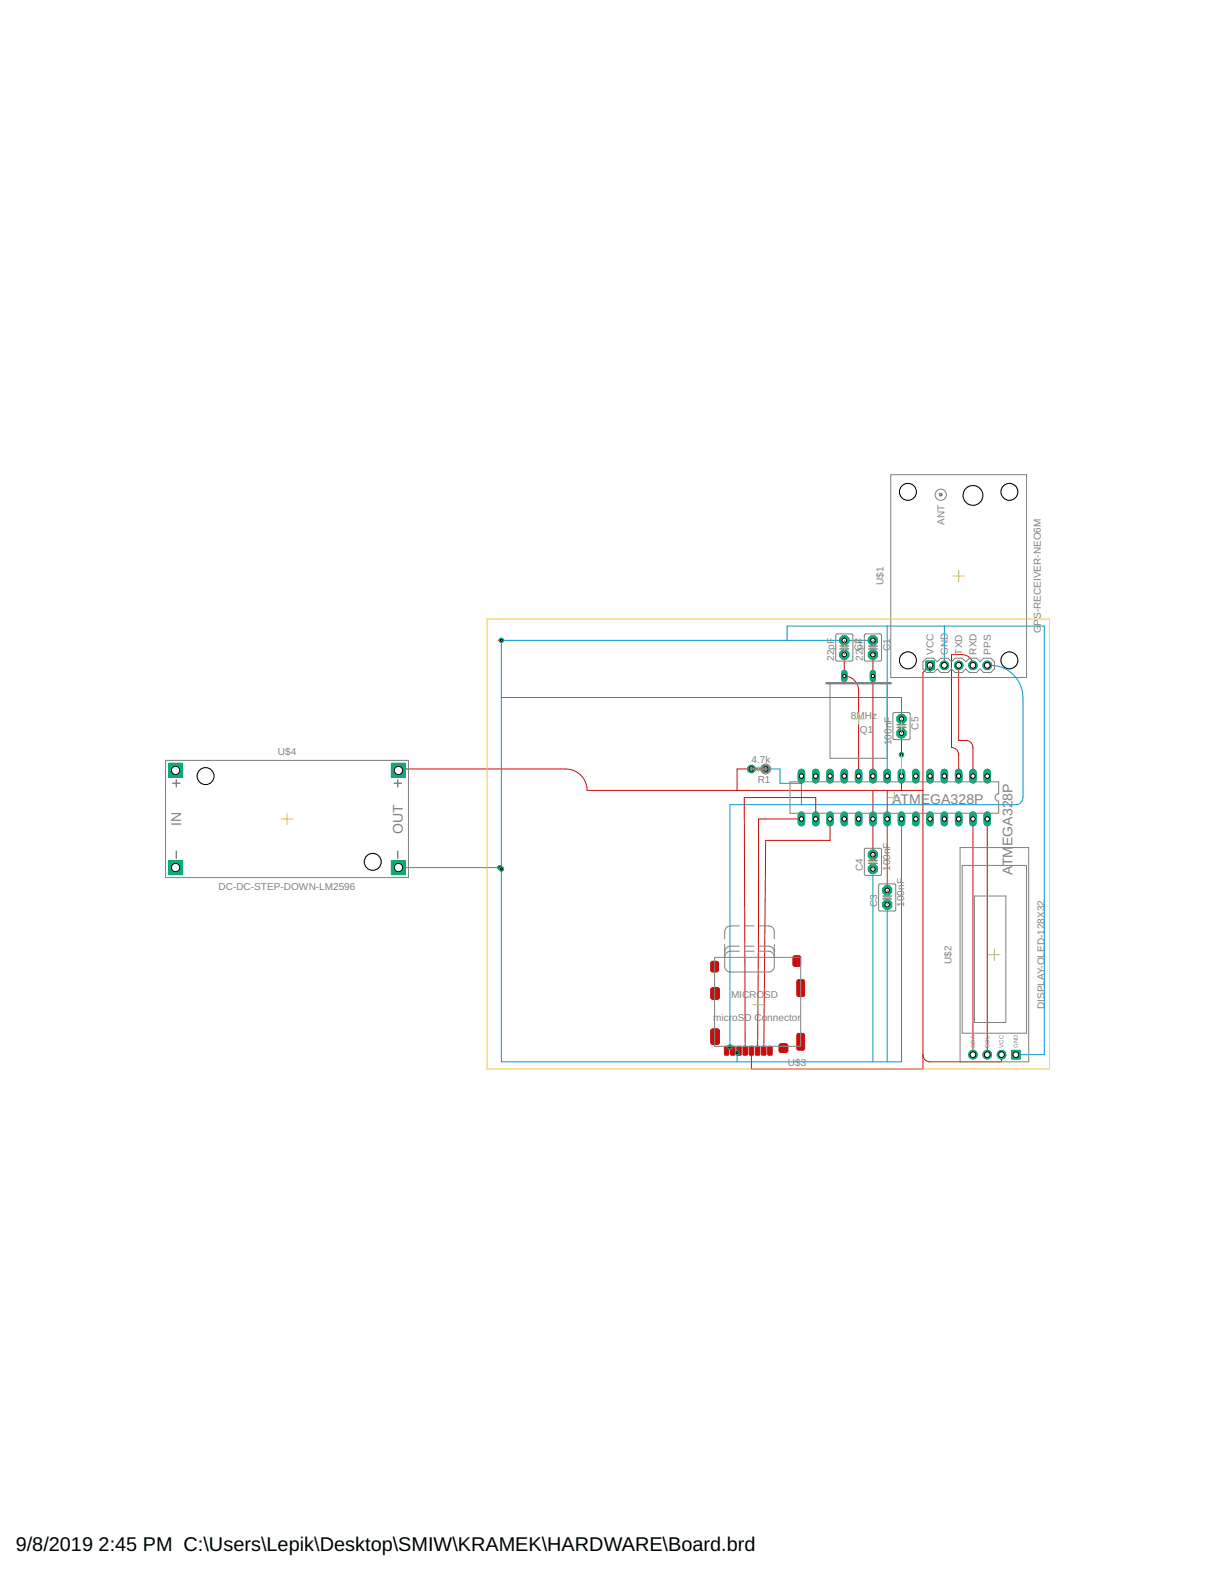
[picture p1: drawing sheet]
<svg xmlns="http://www.w3.org/2000/svg" width="216mm" height="279mm" viewBox="0 0 216 279" stroke-linecap="round" stroke-linejoin="round" font-family="sans-serif">
<path d="M139.9 113.8v-2.5h45.7v76.2h-5.1M155.1 113.8h-66v74.9h71.1v-43.1M157.6 111.3v26.6M167.8 111.3v7M175.4 118.3a5.8 5.8 0 0 1 6.4 5.7v17.8l-.1 .5-.6 .6-.6 .1h-50.8v43.1M89.1 124h71.1v3.8M136.1 136.7h2.5v2.5h3.8M142.4 137.9v5.1M70.8 154.2h18M155.1 154.5v34.2M157.6 160.8v27.9M131 187.1v1.6" fill="none" stroke="#0696d7" stroke-width=".18"/>
<path d="M175.4 137.3v1.3" fill="none" stroke="#0dab76" stroke-width="1.3"/>
<circle cx="175.4" cy="137.9" r=".4" fill="#fff" stroke="#000" stroke-width=".18"/>
<path d="M172.9 137.3v1.3" fill="none" stroke="#0dab76" stroke-width="1.3"/>
<circle cx="172.9" cy="137.9" r=".4" fill="#fff" stroke="#000" stroke-width=".18"/>
<path d="M170.3 137.3v1.3" fill="none" stroke="#0dab76" stroke-width="1.3"/>
<circle cx="170.3" cy="137.9" r=".4" fill="#fff" stroke="#000" stroke-width=".18"/>
<path d="M167.8 137.3v1.3" fill="none" stroke="#0dab76" stroke-width="1.3"/>
<circle cx="167.8" cy="137.9" r=".4" fill="#fff" stroke="#000" stroke-width=".18"/>
<path d="M165.3 137.3v1.3" fill="none" stroke="#0dab76" stroke-width="1.3"/>
<circle cx="165.3" cy="137.9" r=".4" fill="#fff" stroke="#000" stroke-width=".18"/>
<path d="M162.7 137.3v1.3" fill="none" stroke="#0dab76" stroke-width="1.3"/>
<circle cx="162.7" cy="137.9" r=".4" fill="#fff" stroke="#000" stroke-width=".18"/>
<path d="M160.2 137.3v1.3" fill="none" stroke="#0dab76" stroke-width="1.3"/>
<circle cx="160.2" cy="137.9" r=".4" fill="#fff" stroke="#000" stroke-width=".18"/>
<path d="M157.6 137.3v1.3" fill="none" stroke="#0dab76" stroke-width="1.3"/>
<circle cx="157.6" cy="137.9" r=".4" fill="#fff" stroke="#000" stroke-width=".18"/>
<path d="M155.1 137.3v1.3" fill="none" stroke="#0dab76" stroke-width="1.3"/>
<circle cx="155.1" cy="137.9" r=".4" fill="#fff" stroke="#000" stroke-width=".18"/>
<path d="M152.6 137.3v1.3" fill="none" stroke="#0dab76" stroke-width="1.3"/>
<circle cx="152.6" cy="137.9" r=".4" fill="#fff" stroke="#000" stroke-width=".18"/>
<path d="M150 137.3v1.3" fill="none" stroke="#0dab76" stroke-width="1.3"/>
<circle cx="150" cy="137.9" r=".4" fill="#fff" stroke="#000" stroke-width=".18"/>
<path d="M147.5 137.3v1.3" fill="none" stroke="#0dab76" stroke-width="1.3"/>
<circle cx="147.5" cy="137.9" r=".4" fill="#fff" stroke="#000" stroke-width=".18"/>
<path d="M144.9 137.3v1.3" fill="none" stroke="#0dab76" stroke-width="1.3"/>
<circle cx="144.9" cy="137.9" r=".4" fill="#fff" stroke="#000" stroke-width=".18"/>
<path d="M142.4 137.3v1.3" fill="none" stroke="#0dab76" stroke-width="1.3"/>
<circle cx="142.4" cy="137.9" r=".4" fill="#fff" stroke="#000" stroke-width=".18"/>
<path d="M142.4 144.9v1.3" fill="none" stroke="#0dab76" stroke-width="1.3"/>
<circle cx="142.4" cy="145.6" r=".4" fill="#fff" stroke="#000" stroke-width=".18"/>
<path d="M144.9 144.9v1.3" fill="none" stroke="#0dab76" stroke-width="1.3"/>
<circle cx="144.9" cy="145.6" r=".4" fill="#fff" stroke="#000" stroke-width=".18"/>
<path d="M147.5 144.9v1.3" fill="none" stroke="#0dab76" stroke-width="1.3"/>
<circle cx="147.5" cy="145.6" r=".4" fill="#fff" stroke="#000" stroke-width=".18"/>
<path d="M150 144.9v1.3" fill="none" stroke="#0dab76" stroke-width="1.3"/>
<circle cx="150" cy="145.6" r=".4" fill="#fff" stroke="#000" stroke-width=".18"/>
<path d="M152.6 144.9v1.3" fill="none" stroke="#0dab76" stroke-width="1.3"/>
<circle cx="152.6" cy="145.6" r=".4" fill="#fff" stroke="#000" stroke-width=".18"/>
<path d="M155.1 144.9v1.3" fill="none" stroke="#0dab76" stroke-width="1.3"/>
<circle cx="155.1" cy="145.6" r=".4" fill="#fff" stroke="#000" stroke-width=".18"/>
<path d="M157.6 144.9v1.3" fill="none" stroke="#0dab76" stroke-width="1.3"/>
<circle cx="157.6" cy="145.6" r=".4" fill="#fff" stroke="#000" stroke-width=".18"/>
<path d="M160.2 144.9v1.3" fill="none" stroke="#0dab76" stroke-width="1.3"/>
<circle cx="160.2" cy="145.6" r=".4" fill="#fff" stroke="#000" stroke-width=".18"/>
<path d="M162.7 144.9v1.3" fill="none" stroke="#0dab76" stroke-width="1.3"/>
<circle cx="162.7" cy="145.6" r=".4" fill="#fff" stroke="#000" stroke-width=".18"/>
<path d="M165.3 144.9v1.3" fill="none" stroke="#0dab76" stroke-width="1.3"/>
<circle cx="165.3" cy="145.6" r=".4" fill="#fff" stroke="#000" stroke-width=".18"/>
<path d="M167.8 144.9v1.3" fill="none" stroke="#0dab76" stroke-width="1.3"/>
<circle cx="167.8" cy="145.6" r=".4" fill="#fff" stroke="#000" stroke-width=".18"/>
<path d="M170.3 144.9v1.3" fill="none" stroke="#0dab76" stroke-width="1.3"/>
<circle cx="170.3" cy="145.6" r=".4" fill="#fff" stroke="#000" stroke-width=".18"/>
<path d="M172.9 144.9v1.3" fill="none" stroke="#0dab76" stroke-width="1.3"/>
<circle cx="172.9" cy="145.6" r=".4" fill="#fff" stroke="#000" stroke-width=".18"/>
<path d="M175.4 144.9v1.3" fill="none" stroke="#0dab76" stroke-width="1.3"/>
<circle cx="175.4" cy="145.6" r=".4" fill="#fff" stroke="#000" stroke-width=".18"/>
<circle cx="155.1" cy="113.8" r=".87" fill="#0dab76" stroke="#0dab76" stroke-width=".18"/>
<circle cx="155.1" cy="113.8" r=".4" fill="#fff" stroke="#000" stroke-width=".18"/>
<circle cx="155.1" cy="116.4" r=".87" fill="#0dab76" stroke="#0dab76" stroke-width=".18"/>
<circle cx="155.1" cy="116.4" r=".4" fill="#fff" stroke="#000" stroke-width=".18"/>
<circle cx="150" cy="113.8" r=".87" fill="#0dab76" stroke="#0dab76" stroke-width=".18"/>
<circle cx="150" cy="113.8" r=".4" fill="#fff" stroke="#000" stroke-width=".18"/>
<circle cx="150" cy="116.4" r=".87" fill="#0dab76" stroke="#0dab76" stroke-width=".18"/>
<circle cx="150" cy="116.4" r=".4" fill="#fff" stroke="#000" stroke-width=".18"/>
<circle cx="157.6" cy="160.8" r=".87" fill="#0dab76" stroke="#0dab76" stroke-width=".18"/>
<circle cx="157.6" cy="160.8" r=".4" fill="#fff" stroke="#000" stroke-width=".18"/>
<circle cx="157.6" cy="158.2" r=".87" fill="#0dab76" stroke="#0dab76" stroke-width=".18"/>
<circle cx="157.6" cy="158.2" r=".4" fill="#fff" stroke="#000" stroke-width=".18"/>
<circle cx="155.1" cy="154.5" r=".87" fill="#0dab76" stroke="#0dab76" stroke-width=".18"/>
<circle cx="155.1" cy="154.5" r=".4" fill="#fff" stroke="#000" stroke-width=".18"/>
<circle cx="155.1" cy="151.9" r=".87" fill="#0dab76" stroke="#0dab76" stroke-width=".18"/>
<circle cx="155.1" cy="151.9" r=".4" fill="#fff" stroke="#000" stroke-width=".18"/>
<circle cx="160.2" cy="127.8" r=".87" fill="#0dab76" stroke="#0dab76" stroke-width=".18"/>
<circle cx="160.2" cy="127.8" r=".4" fill="#fff" stroke="#000" stroke-width=".18"/>
<circle cx="160.2" cy="130.3" r=".87" fill="#0dab76" stroke="#0dab76" stroke-width=".18"/>
<circle cx="160.2" cy="130.3" r=".4" fill="#fff" stroke="#000" stroke-width=".18"/>
<path d="M155.1 119.6v1.1" fill="none" stroke="#0dab76" stroke-width="1.1"/>
<circle cx="155.1" cy="120.2" r=".3" fill="#fff" stroke="#000" stroke-width=".18"/>
<path d="M150 119.6v1.1" fill="none" stroke="#0dab76" stroke-width="1.1"/>
<circle cx="150" cy="120.2" r=".3" fill="#fff" stroke="#000" stroke-width=".18"/>
<path d="M164.5 117.5h1.5v1.5h-1.5z" fill="#0dab76" stroke="#0dab76" stroke-width=".18"/>
<circle cx="165.3" cy="118.3" r=".51" fill="#fff" stroke="#000" stroke-width=".18"/>
<circle cx="167.8" cy="118.3" r=".76" fill="#0dab76" stroke="#0dab76" stroke-width=".18"/>
<circle cx="167.8" cy="118.3" r=".51" fill="#fff" stroke="#000" stroke-width=".18"/>
<circle cx="170.3" cy="118.3" r=".76" fill="#0dab76" stroke="#0dab76" stroke-width=".18"/>
<circle cx="170.3" cy="118.3" r=".51" fill="#fff" stroke="#000" stroke-width=".18"/>
<circle cx="172.9" cy="118.3" r=".76" fill="#0dab76" stroke="#0dab76" stroke-width=".18"/>
<circle cx="172.9" cy="118.3" r=".51" fill="#fff" stroke="#000" stroke-width=".18"/>
<circle cx="175.4" cy="118.3" r=".76" fill="#0dab76" stroke="#0dab76" stroke-width=".18"/>
<circle cx="175.4" cy="118.3" r=".51" fill="#fff" stroke="#000" stroke-width=".18"/>
<path d="M179.7 186.7h1.6v1.5h-1.6z" fill="#0dab76" stroke="#0dab76" stroke-width=".18"/>
<circle cx="180.5" cy="187.5" r=".51" fill="#fff" stroke="#000" stroke-width=".18"/>
<circle cx="178" cy="187.5" r=".76" fill="#0dab76" stroke="#0dab76" stroke-width=".18"/>
<circle cx="178" cy="187.5" r=".51" fill="#fff" stroke="#000" stroke-width=".18"/>
<circle cx="175.4" cy="187.5" r=".76" fill="#0dab76" stroke="#0dab76" stroke-width=".18"/>
<circle cx="175.4" cy="187.5" r=".51" fill="#fff" stroke="#000" stroke-width=".18"/>
<circle cx="172.9" cy="187.5" r=".76" fill="#0dab76" stroke="#0dab76" stroke-width=".18"/>
<circle cx="172.9" cy="187.5" r=".51" fill="#fff" stroke="#000" stroke-width=".18"/>
<path d="M30 135.7h2.4v2.5h-2.4z" fill="#0dab76" stroke="#0dab76" stroke-width=".18"/>
<circle cx="31.2" cy="136.9" r=".74" fill="#fff" stroke="#000" stroke-width=".18"/>
<path d="M30 153h2.4v2.4h-2.4z" fill="#0dab76" stroke="#0dab76" stroke-width=".18"/>
<circle cx="31.2" cy="154.2" r=".74" fill="#fff" stroke="#000" stroke-width=".18"/>
<path d="M69.6 153h2.5v2.4h-2.5z" fill="#0dab76" stroke="#0dab76" stroke-width=".18"/>
<circle cx="70.8" cy="154.2" r=".74" fill="#fff" stroke="#000" stroke-width=".18"/>
<path d="M69.6 135.7h2.5v2.5h-2.5z" fill="#0dab76" stroke="#0dab76" stroke-width=".18"/>
<circle cx="70.8" cy="136.9" r=".74" fill="#fff" stroke="#000" stroke-width=".18"/>
<circle cx="136.1" cy="136.7" r=".71" fill="#0dab76" stroke="#0dab76" stroke-width=".18"/>
<circle cx="136.1" cy="136.7" r=".4" fill="#fff" stroke="#000" stroke-width=".18"/>
<circle cx="133.5" cy="136.7" r=".71" fill="#0dab76" stroke="#0dab76" stroke-width=".18"/>
<circle cx="133.5" cy="136.7" r=".4" fill="#fff" stroke="#000" stroke-width=".18"/>
<circle cx="129.7" cy="186.1" r=".38" fill="#0dab76" stroke="#0dab76" stroke-width=".18"/>
<circle cx="129.7" cy="186.1" r=".17" fill="#fff" stroke="#000" stroke-width=".18"/>
<circle cx="88.8" cy="154.2" r=".38" fill="#0dab76" stroke="#0dab76" stroke-width=".18"/>
<circle cx="88.8" cy="154.2" r=".17" fill="#fff" stroke="#000" stroke-width=".18"/>
<circle cx="89.1" cy="154.5" r=".38" fill="#0dab76" stroke="#0dab76" stroke-width=".18"/>
<circle cx="89.1" cy="154.5" r=".17" fill="#fff" stroke="#000" stroke-width=".18"/>
<circle cx="89.1" cy="113.8" r=".38" fill="#0dab76" stroke="#0dab76" stroke-width=".18"/>
<circle cx="89.1" cy="113.8" r=".17" fill="#fff" stroke="#000" stroke-width=".18"/>
<circle cx="131" cy="187.1" r=".38" fill="#0dab76" stroke="#0dab76" stroke-width=".18"/>
<circle cx="131" cy="187.1" r=".17" fill="#fff" stroke="#000" stroke-width=".18"/>
<circle cx="165.3" cy="118.9" r=".38" fill="#0dab76" stroke="#0dab76" stroke-width=".18"/>
<circle cx="165.3" cy="118.9" r=".17" fill="#fff" stroke="#000" stroke-width=".18"/>
<circle cx="160.2" cy="134.1" r=".38" fill="#0dab76" stroke="#0dab76" stroke-width=".18"/>
<circle cx="160.2" cy="134.1" r=".17" fill="#fff" stroke="#000" stroke-width=".18"/>
<g fill="#c90d0c" stroke="#c90d0c" stroke-width=".18">
<path d="M136.5 186l.5-.1 .2 .3v1.2l-.2 .2h-.4l-.2-.2z" fill-rule="evenodd"/>
<path d="M135.4 186l.5-.1 .2 .3v1.2l-.2 .2h-.4l-.2-.2z" fill-rule="evenodd"/>
<path d="M134.3 186l.5-.1 .2 .3v1.2l-.2 .2h-.4l-.2-.2z" fill-rule="evenodd"/>
<path d="M133.2 186l.5-.1 .2 .3v1.2l-.2 .2h-.4l-.2-.2z" fill-rule="evenodd"/>
<path d="M132.1 186l.5-.1 .2 .3v1.2l-.2 .2h-.4l-.2-.2z" fill-rule="evenodd"/>
<path d="M131 186l.5-.1 .2 .3v1.2l-.2 .2h-.4l-.2-.2z" fill-rule="evenodd"/>
<path d="M129.9 186l.5-.1 .2 .3v1.2l-.2 .2h-.4l-.2-.2z" fill-rule="evenodd"/>
<path d="M128.8 186l.5-.1 .2 .3v1.2l-.2 .2h-.4l-.2-.2z" fill-rule="evenodd"/>
<path d="M126.3 183l.4-.1h.8l.3 .1v2.3l-.1 .3-1 .1-.4-.2z" fill-rule="evenodd"/>
<path d="M126.3 175.7l.4-.2h.8l.3 .2v1.5l-.1 .4h-1l-.4-.2z" fill-rule="evenodd"/>
<path d="M126.3 171l.3-.1h.7l.3 .1 .1 1.4-.2 .3-.9 .1-.3-.2z" fill-rule="evenodd"/>
<path d="M140.9 170l.3-.1h.7l.3 .1 .1 1.4-.2 .3-.9 .1-.3-.2z" fill-rule="evenodd"/>
<path d="M141.6 183.8l.3-.1h.7l.3 .1 .1 2.5-.2 .3-.9 .1-.3-.2z" fill-rule="evenodd"/>
<path d="M138.6 185.6l1-.1 .4 .2v1l-.2 .3-1 .1-.3-.2-.1-1z" fill-rule="evenodd"/>
<path d="M141.6 174.3l.3-.2h.7l.3 .2 .1 2.5-.2 .3h-.9l-.3-.1z" fill-rule="evenodd"/>
</g>
<g fill="none" stroke="#c90d0c" stroke-width=".18">
<path d="M88.5 113.8h.6M150 116.4v3.8a2.54 2.54 0 0 1 2.6 2.5v15.2M155.1 116.4v21.5M165.3 118.3l-1.3 1.2v70.5h-30.5v-3.2M170.3 118.3v13.3a2.38 2.38 0 0 1 2.1 .3l.4 .4 .1 .6v5M172.9 118.3a1.92 1.92 0 0 0-1.9-1.9h-1.9v16.5l.5 .1a1.21 1.21 0 0 1 .7 1.1v3.8M70 136.2a.77 .77 0 0 0 .8 .7l.3-.2h29.4a3.8 3.8 0 0 1 3.8 3.8h59.7M133.5 136.7h-2.5v3.8M142.4 137.9v1.3M160.2 130.3v3.8M160.2 137.9v2.6M88.8 154.2l.3 .3"/>
<path d="M142.4 145.6h-7.6l-.2 41.2M144.9 145.6v-3.8h-12.7l.2 45M147.5 145.6v3.8h-11.4l-.4 37.4M155.1 140.5v11.4M157.6 140.5v17.7M172.9 145.6v41.9M175.4 145.6v41.9M129.7 186.1l.1 .4 .5 .2-.1 .1M131.3 186.8l-.2 .1-.1 .2M164 187.5l.1 .5 .4 .4 .8 .3h12.7v-1.2"/>
</g>
<path d="M175.4 137.3v1.3" fill="none" stroke="#0dab76" stroke-width="1.3"/>
<circle cx="175.4" cy="137.9" r=".4" fill="#fff" stroke="#000" stroke-width=".18"/>
<path d="M172.9 137.3v1.3" fill="none" stroke="#0dab76" stroke-width="1.3"/>
<circle cx="172.9" cy="137.9" r=".4" fill="#fff" stroke="#000" stroke-width=".18"/>
<path d="M170.3 137.3v1.3" fill="none" stroke="#0dab76" stroke-width="1.3"/>
<circle cx="170.3" cy="137.9" r=".4" fill="#fff" stroke="#000" stroke-width=".18"/>
<path d="M167.8 137.3v1.3" fill="none" stroke="#0dab76" stroke-width="1.3"/>
<circle cx="167.8" cy="137.9" r=".4" fill="#fff" stroke="#000" stroke-width=".18"/>
<path d="M165.3 137.3v1.3" fill="none" stroke="#0dab76" stroke-width="1.3"/>
<circle cx="165.3" cy="137.9" r=".4" fill="#fff" stroke="#000" stroke-width=".18"/>
<path d="M162.7 137.3v1.3" fill="none" stroke="#0dab76" stroke-width="1.3"/>
<circle cx="162.7" cy="137.9" r=".4" fill="#fff" stroke="#000" stroke-width=".18"/>
<path d="M160.2 137.3v1.3" fill="none" stroke="#0dab76" stroke-width="1.3"/>
<circle cx="160.2" cy="137.9" r=".4" fill="#fff" stroke="#000" stroke-width=".18"/>
<path d="M157.6 137.3v1.3" fill="none" stroke="#0dab76" stroke-width="1.3"/>
<circle cx="157.6" cy="137.9" r=".4" fill="#fff" stroke="#000" stroke-width=".18"/>
<path d="M155.1 137.3v1.3" fill="none" stroke="#0dab76" stroke-width="1.3"/>
<circle cx="155.1" cy="137.9" r=".4" fill="#fff" stroke="#000" stroke-width=".18"/>
<path d="M152.6 137.3v1.3" fill="none" stroke="#0dab76" stroke-width="1.3"/>
<circle cx="152.6" cy="137.9" r=".4" fill="#fff" stroke="#000" stroke-width=".18"/>
<path d="M150 137.3v1.3" fill="none" stroke="#0dab76" stroke-width="1.3"/>
<circle cx="150" cy="137.9" r=".4" fill="#fff" stroke="#000" stroke-width=".18"/>
<path d="M147.5 137.3v1.3" fill="none" stroke="#0dab76" stroke-width="1.3"/>
<circle cx="147.5" cy="137.9" r=".4" fill="#fff" stroke="#000" stroke-width=".18"/>
<path d="M144.9 137.3v1.3" fill="none" stroke="#0dab76" stroke-width="1.3"/>
<circle cx="144.9" cy="137.9" r=".4" fill="#fff" stroke="#000" stroke-width=".18"/>
<path d="M142.4 137.3v1.3" fill="none" stroke="#0dab76" stroke-width="1.3"/>
<circle cx="142.4" cy="137.9" r=".4" fill="#fff" stroke="#000" stroke-width=".18"/>
<path d="M142.4 144.9v1.3" fill="none" stroke="#0dab76" stroke-width="1.3"/>
<circle cx="142.4" cy="145.6" r=".4" fill="#fff" stroke="#000" stroke-width=".18"/>
<path d="M144.9 144.9v1.3" fill="none" stroke="#0dab76" stroke-width="1.3"/>
<circle cx="144.9" cy="145.6" r=".4" fill="#fff" stroke="#000" stroke-width=".18"/>
<path d="M147.5 144.9v1.3" fill="none" stroke="#0dab76" stroke-width="1.3"/>
<circle cx="147.5" cy="145.6" r=".4" fill="#fff" stroke="#000" stroke-width=".18"/>
<path d="M150 144.9v1.3" fill="none" stroke="#0dab76" stroke-width="1.3"/>
<circle cx="150" cy="145.6" r=".4" fill="#fff" stroke="#000" stroke-width=".18"/>
<path d="M152.6 144.9v1.3" fill="none" stroke="#0dab76" stroke-width="1.3"/>
<circle cx="152.6" cy="145.6" r=".4" fill="#fff" stroke="#000" stroke-width=".18"/>
<path d="M155.1 144.9v1.3" fill="none" stroke="#0dab76" stroke-width="1.3"/>
<circle cx="155.1" cy="145.6" r=".4" fill="#fff" stroke="#000" stroke-width=".18"/>
<path d="M157.6 144.9v1.3" fill="none" stroke="#0dab76" stroke-width="1.3"/>
<circle cx="157.6" cy="145.6" r=".4" fill="#fff" stroke="#000" stroke-width=".18"/>
<path d="M160.2 144.9v1.3" fill="none" stroke="#0dab76" stroke-width="1.3"/>
<circle cx="160.2" cy="145.6" r=".4" fill="#fff" stroke="#000" stroke-width=".18"/>
<path d="M162.7 144.9v1.3" fill="none" stroke="#0dab76" stroke-width="1.3"/>
<circle cx="162.7" cy="145.6" r=".4" fill="#fff" stroke="#000" stroke-width=".18"/>
<path d="M165.3 144.9v1.3" fill="none" stroke="#0dab76" stroke-width="1.3"/>
<circle cx="165.3" cy="145.6" r=".4" fill="#fff" stroke="#000" stroke-width=".18"/>
<path d="M167.8 144.9v1.3" fill="none" stroke="#0dab76" stroke-width="1.3"/>
<circle cx="167.8" cy="145.6" r=".4" fill="#fff" stroke="#000" stroke-width=".18"/>
<path d="M170.3 144.9v1.3" fill="none" stroke="#0dab76" stroke-width="1.3"/>
<circle cx="170.3" cy="145.6" r=".4" fill="#fff" stroke="#000" stroke-width=".18"/>
<path d="M172.9 144.9v1.3" fill="none" stroke="#0dab76" stroke-width="1.3"/>
<circle cx="172.9" cy="145.6" r=".4" fill="#fff" stroke="#000" stroke-width=".18"/>
<path d="M175.4 144.9v1.3" fill="none" stroke="#0dab76" stroke-width="1.3"/>
<circle cx="175.4" cy="145.6" r=".4" fill="#fff" stroke="#000" stroke-width=".18"/>
<circle cx="155.1" cy="113.8" r=".87" fill="#0dab76" stroke="#0dab76" stroke-width=".18"/>
<circle cx="155.1" cy="113.8" r=".4" fill="#fff" stroke="#000" stroke-width=".18"/>
<circle cx="155.1" cy="116.4" r=".87" fill="#0dab76" stroke="#0dab76" stroke-width=".18"/>
<circle cx="155.1" cy="116.4" r=".4" fill="#fff" stroke="#000" stroke-width=".18"/>
<circle cx="150" cy="113.8" r=".87" fill="#0dab76" stroke="#0dab76" stroke-width=".18"/>
<circle cx="150" cy="113.8" r=".4" fill="#fff" stroke="#000" stroke-width=".18"/>
<circle cx="150" cy="116.4" r=".87" fill="#0dab76" stroke="#0dab76" stroke-width=".18"/>
<circle cx="150" cy="116.4" r=".4" fill="#fff" stroke="#000" stroke-width=".18"/>
<circle cx="157.6" cy="160.8" r=".87" fill="#0dab76" stroke="#0dab76" stroke-width=".18"/>
<circle cx="157.6" cy="160.8" r=".4" fill="#fff" stroke="#000" stroke-width=".18"/>
<circle cx="157.6" cy="158.2" r=".87" fill="#0dab76" stroke="#0dab76" stroke-width=".18"/>
<circle cx="157.6" cy="158.2" r=".4" fill="#fff" stroke="#000" stroke-width=".18"/>
<circle cx="155.1" cy="154.5" r=".87" fill="#0dab76" stroke="#0dab76" stroke-width=".18"/>
<circle cx="155.1" cy="154.5" r=".4" fill="#fff" stroke="#000" stroke-width=".18"/>
<circle cx="155.1" cy="151.9" r=".87" fill="#0dab76" stroke="#0dab76" stroke-width=".18"/>
<circle cx="155.1" cy="151.9" r=".4" fill="#fff" stroke="#000" stroke-width=".18"/>
<circle cx="160.2" cy="127.8" r=".87" fill="#0dab76" stroke="#0dab76" stroke-width=".18"/>
<circle cx="160.2" cy="127.8" r=".4" fill="#fff" stroke="#000" stroke-width=".18"/>
<circle cx="160.2" cy="130.3" r=".87" fill="#0dab76" stroke="#0dab76" stroke-width=".18"/>
<circle cx="160.2" cy="130.3" r=".4" fill="#fff" stroke="#000" stroke-width=".18"/>
<path d="M155.1 119.6v1.1" fill="none" stroke="#0dab76" stroke-width="1.1"/>
<circle cx="155.1" cy="120.2" r=".3" fill="#fff" stroke="#000" stroke-width=".18"/>
<path d="M150 119.6v1.1" fill="none" stroke="#0dab76" stroke-width="1.1"/>
<circle cx="150" cy="120.2" r=".3" fill="#fff" stroke="#000" stroke-width=".18"/>
<path d="M164.5 117.5h1.5v1.5h-1.5z" fill="#0dab76" stroke="#0dab76" stroke-width=".18"/>
<circle cx="165.3" cy="118.3" r=".51" fill="#fff" stroke="#000" stroke-width=".18"/>
<circle cx="167.8" cy="118.3" r=".76" fill="#0dab76" stroke="#0dab76" stroke-width=".18"/>
<circle cx="167.8" cy="118.3" r=".51" fill="#fff" stroke="#000" stroke-width=".18"/>
<circle cx="170.3" cy="118.3" r=".76" fill="#0dab76" stroke="#0dab76" stroke-width=".18"/>
<circle cx="170.3" cy="118.3" r=".51" fill="#fff" stroke="#000" stroke-width=".18"/>
<circle cx="172.9" cy="118.3" r=".76" fill="#0dab76" stroke="#0dab76" stroke-width=".18"/>
<circle cx="172.9" cy="118.3" r=".51" fill="#fff" stroke="#000" stroke-width=".18"/>
<circle cx="175.4" cy="118.3" r=".76" fill="#0dab76" stroke="#0dab76" stroke-width=".18"/>
<circle cx="175.4" cy="118.3" r=".51" fill="#fff" stroke="#000" stroke-width=".18"/>
<path d="M179.7 186.7h1.6v1.5h-1.6z" fill="#0dab76" stroke="#0dab76" stroke-width=".18"/>
<circle cx="180.5" cy="187.5" r=".51" fill="#fff" stroke="#000" stroke-width=".18"/>
<circle cx="178" cy="187.5" r=".76" fill="#0dab76" stroke="#0dab76" stroke-width=".18"/>
<circle cx="178" cy="187.5" r=".51" fill="#fff" stroke="#000" stroke-width=".18"/>
<circle cx="175.4" cy="187.5" r=".76" fill="#0dab76" stroke="#0dab76" stroke-width=".18"/>
<circle cx="175.4" cy="187.5" r=".51" fill="#fff" stroke="#000" stroke-width=".18"/>
<circle cx="172.9" cy="187.5" r=".76" fill="#0dab76" stroke="#0dab76" stroke-width=".18"/>
<circle cx="172.9" cy="187.5" r=".51" fill="#fff" stroke="#000" stroke-width=".18"/>
<path d="M30 135.7h2.4v2.5h-2.4z" fill="#0dab76" stroke="#0dab76" stroke-width=".18"/>
<circle cx="31.2" cy="136.9" r=".74" fill="#fff" stroke="#000" stroke-width=".18"/>
<path d="M30 153h2.4v2.4h-2.4z" fill="#0dab76" stroke="#0dab76" stroke-width=".18"/>
<circle cx="31.2" cy="154.2" r=".74" fill="#fff" stroke="#000" stroke-width=".18"/>
<path d="M69.6 153h2.5v2.4h-2.5z" fill="#0dab76" stroke="#0dab76" stroke-width=".18"/>
<circle cx="70.8" cy="154.2" r=".74" fill="#fff" stroke="#000" stroke-width=".18"/>
<path d="M69.6 135.7h2.5v2.5h-2.5z" fill="#0dab76" stroke="#0dab76" stroke-width=".18"/>
<circle cx="70.8" cy="136.9" r=".74" fill="#fff" stroke="#000" stroke-width=".18"/>
<circle cx="136.1" cy="136.7" r=".71" fill="#0dab76" stroke="#0dab76" stroke-width=".18"/>
<circle cx="136.1" cy="136.7" r=".4" fill="#fff" stroke="#000" stroke-width=".18"/>
<circle cx="133.5" cy="136.7" r=".71" fill="#0dab76" stroke="#0dab76" stroke-width=".18"/>
<circle cx="133.5" cy="136.7" r=".4" fill="#fff" stroke="#000" stroke-width=".18"/>
<circle cx="129.7" cy="186.1" r=".38" fill="#0dab76" stroke="#0dab76" stroke-width=".18"/>
<circle cx="129.7" cy="186.1" r=".17" fill="#fff" stroke="#000" stroke-width=".18"/>
<circle cx="88.8" cy="154.2" r=".38" fill="#0dab76" stroke="#0dab76" stroke-width=".18"/>
<circle cx="88.8" cy="154.2" r=".17" fill="#fff" stroke="#000" stroke-width=".18"/>
<circle cx="89.1" cy="154.5" r=".38" fill="#0dab76" stroke="#0dab76" stroke-width=".18"/>
<circle cx="89.1" cy="154.5" r=".17" fill="#fff" stroke="#000" stroke-width=".18"/>
<circle cx="89.1" cy="113.8" r=".38" fill="#0dab76" stroke="#0dab76" stroke-width=".18"/>
<circle cx="89.1" cy="113.8" r=".17" fill="#fff" stroke="#000" stroke-width=".18"/>
<circle cx="131" cy="187.1" r=".38" fill="#0dab76" stroke="#0dab76" stroke-width=".18"/>
<circle cx="131" cy="187.1" r=".17" fill="#fff" stroke="#000" stroke-width=".18"/>
<circle cx="165.3" cy="118.9" r=".38" fill="#0dab76" stroke="#0dab76" stroke-width=".18"/>
<circle cx="165.3" cy="118.9" r=".17" fill="#fff" stroke="#000" stroke-width=".18"/>
<circle cx="160.2" cy="134.1" r=".38" fill="#0dab76" stroke="#0dab76" stroke-width=".18"/>
<circle cx="160.2" cy="134.1" r=".17" fill="#fff" stroke="#000" stroke-width=".18"/>
<g fill="none" stroke="#808080" stroke-width=".18">
<path d="M158.3 84.4h24.1v36h-24.1zM148.6 112.8l2.7-.1 .2 .1 .1 4.4-.2 .3h-2.6l-.3-.2zM150 113.8v1M150 115.3v1.1M153.6 112.8l2.8-.1 .2 .1v4.4l-.1 .3-2.9-.1zM155.1 113.8v1M155.1 115.3v1.1M164 117.6l.6-.6h1.3l.6 .6 .7-.6h1.2l.7 .6 .6-.6h1.3l.6 .6 .7-.6h1.2l.7 .6 .6-.6h1.3l.6 .6v1.3l-.6 .6h-1.3l-.6-.6-.7 .6h-1.2l-.7-.6-.6 .6h-1.3l-.6-.6-.7 .6h-1.2l-.7-.6-.6 .6h-1.3l-.6-.6zM29.4 135.1h43.2v20.9h-43.2zM140.4 139h37.1v2.1a.63 .63 0 0 0-.7 .7 .63 .63 0 0 0 .7 .6v2.1h-37.1zM147.5 121.4v13.4h10.1v-13.4M150 120.8v.6"/>
<path d="M155.1 120.8v.6M158.7 126.7l2.8-.1 .2 .2v4.4l-.2 .2h-2.8zM160.2 127.8v1M160.2 129.3v1M153.6 150.8h2.8l.2 .1v4.4l-.1 .3-2.9-.1zM155.1 151.9v1M155.1 153.4v1.1M156.2 157.2l2.7-.1 .3 .2v4.4l-.2 .2h-2.8zM157.6 158.2v1.1M157.6 159.8v1M170.6 150.6h12.2v38.1h-12.2zM171 153.8h11.4v29.8h-11.4z"/>
<path d="M173.1 159.3h5.6v22.4h-5.6zM127 170.2h15.3v15.8h-15.3zM128.8 167.9v3.9l.1 .5a.97 .97 0 0 0 .9 .5h6.8l.5-.2a.93 .93 0 0 0 .5-.8v-3.9M131.4 169.1h-1.9a1 1 0 0 0-.7 1M131.4 168.2h-1.6a1.01 1.01 0 0 0-1 1M131.4 164.6h-1.6a1.01 1.01 0 0 0-1 1v1.3M132.4 169.1h1.6M132.4 168.2h1.6M132.4 164.6h1.6M135 169.1h1.8a1 1 0 0 1 .8 1M135 168.2h1.6a1.01 1.01 0 0 1 1 1M135 164.6h1.6a1.01 1.01 0 0 1 1 1v1.3"/>
<circle cx="167.2" cy="87.9" r=".99"/>
<circle cx="136.1" cy="136.7" r=".89"/>
<circle cx="136.1" cy="136.7" r=".64"/>
</g>
<g fill="none" stroke="#808080" stroke-width=".25">
<path d="M149.3 115.3h1.5M149.3 114.8h1.5M154.3 115.3h1.6M154.3 114.8h1.6M30.7 139.2h1.3M31.3 138.6v1.2M70 139.2h1.3M70.7 138.6v1.2M159.4 129.3h1.6M159.4 128.8h1.6M31.3 151.3v1.2M70.7 151.3v1.2"/>
<path d="M154.3 152.9h1.6M154.3 153.4h1.6M156.9 159.3h1.5M156.9 159.8h1.5"/>
</g>
<path d="M146.9 121.4h11.4" fill="none" stroke="#808080" stroke-width=".42"/>
<path d="M167 87.8h.4v.3h-.4l-.1-.2 .2-.1 .2 .1-.2 .2-.2-.2z" fill-rule="evenodd" fill="#808080" stroke="#808080" stroke-width=".18"/>
<path d="M133.5 136.7h2.6" fill="none" stroke="#808080" stroke-width=".51"/>
<g fill="none" stroke="#afd134" stroke-width=".18">
<path d="M149.5 115.1h1.1M150 114.6v1M154.6 115.1h1M155.1 114.6v1M169.3 102.4h2.1M170.3 101.4v2M134.3 136.7h1M134.8 136.2v.9M151.6 127.8h2M152.6 126.8v2M159.6 129.1h1.2M160.2 128.4v1.3"/>
<path d="M50 145.6h2M51 144.5v2.1M154.5 153.2h1.2M155.1 152.5v1.3M157 159.5h1.3M157.6 158.9v1.3M157.9 141.8h2M158.9 140.7v2.1M133.8 178.6h2M134.8 177.5v2.1M175.7 169.7h2M176.7 168.7v2"/>
</g>
<path d="M165.3 118.3v.6M160.2 134.1v3.8" fill="none" stroke="#c8c832" stroke-width=".18"/>
<g fill="none" stroke="#eec643" stroke-width=".18">
<path d="M86.6 110h99.9v80h-99.9z"/>
<circle cx="161.3" cy="117.4" r="1.5"/>
</g>
<circle cx="161.3" cy="117.4" r="1.5" fill="#fff" stroke="#000" stroke-width=".18"/>
<circle cx="179.4" cy="117.4" r="1.5" fill="none" stroke="#eec643" stroke-width=".18"/>
<circle cx="179.4" cy="117.4" r="1.5" fill="#fff" stroke="#000" stroke-width=".18"/>
<circle cx="179.4" cy="87.4" r="1.5" fill="none" stroke="#eec643" stroke-width=".18"/>
<circle cx="179.4" cy="87.4" r="1.5" fill="#fff" stroke="#000" stroke-width=".18"/>
<circle cx="172.9" cy="88.1" r="1.76" fill="none" stroke="#eec643" stroke-width=".18"/>
<circle cx="172.9" cy="88.1" r="1.76" fill="#fff" stroke="#000" stroke-width=".18"/>
<circle cx="161.3" cy="87.4" r="1.5" fill="none" stroke="#eec643" stroke-width=".18"/>
<circle cx="161.3" cy="87.4" r="1.5" fill="#fff" stroke="#000" stroke-width=".18"/>
<circle cx="36.5" cy="137.9" r="1.5" fill="none" stroke="#eec643" stroke-width=".18"/>
<circle cx="36.5" cy="137.9" r="1.5" fill="#fff" stroke="#000" stroke-width=".18"/>
<circle cx="66.2" cy="153.2" r="1.5" fill="none" stroke="#eec643" stroke-width=".18"/>
<circle cx="66.2" cy="153.2" r="1.5" fill="#fff" stroke="#000" stroke-width=".18"/>
<g font-size="3.5">
<text x="2.8" y="275.6">9/8/2019</text>
<text x="17.5" y="275.6">2:45 PM C:\Users\Lepik\Desktop\SMIW\KRAMEK\HARDWARE\Board.brd</text>
</g>
<g font-size="2.5" fill="#808080">
<text x="158.5" y="142.9">ATMEGA328P</text>
<text x="179.9" y="142.3" transform="rotate(-90 179.9 142.3)">8P</text>
<text x="32.2" y="146.8" transform="rotate(-90 32.2 146.8)">IN</text>
<text x="71.6" y="148.2" transform="rotate(-90 71.6 148.2)">OUT</text>
<text x="179.9" y="155.5" transform="rotate(-90 179.9 155.5)">ATM</text>
<text x="179.9" y="150.4" transform="rotate(-90 179.9 150.4)">EGA32</text>
</g>
<g font-size="1.8" fill="#808080">
<text x="167.8" y="93.3" transform="rotate(-90 167.8 93.3)">ANT</text>
<text x="157" y="104" transform="rotate(-90 157 104)">U$1</text>
<text x="184.9" y="112.6" transform="rotate(-90 184.9 112.6)">G</text>
<text x="184.9" y="111.2" transform="rotate(-90 184.9 111.2)">P</text>
<text x="184.9" y="110" transform="rotate(-90 184.9 110)">S-RECEIVER-NEO6M</text>
<text x="148.3" y="117.5" transform="rotate(-90 148.3 117.5)">22pF</text>
<text x="153.3" y="117.5" transform="rotate(-90 153.3 117.5)">22C2</text>
<text x="153.3" y="115.5" transform="rotate(-90 153.3 115.5)">pF</text>
<text x="158.2" y="115.7" transform="rotate(-90 158.2 115.7)">C1</text>
<text x="165.9" y="116.4" transform="rotate(-90 165.9 116.4)">VCC</text>
<text x="168.4" y="116.4" transform="rotate(-90 168.4 116.4)">GND</text>
<text x="171" y="116.4" transform="rotate(-90 171 116.4)">TXD</text>
<text x="173.5" y="116.4" transform="rotate(-90 173.5 116.4)">RXD</text>
<text x="176.1" y="116.4" transform="rotate(-90 176.1 116.4)">PPS</text>
<text x="151.2" y="127.7">8MHz</text>
<text x="152.8" y="130.2">Q1</text>
<text x="163.2" y="129.7" transform="rotate(-90 163.2 129.7)">C5</text>
<text x="49.4" y="134.1">U$4</text>
<text x="133.5" y="135.6">4.7k</text>
<text x="158.4" y="132.5" transform="rotate(-90 158.4 132.5)">100nF</text>
<text x="134.6" y="139.1">R1</text>
<text x="153.3" y="154.8" transform="rotate(-90 153.3 154.8)">C4</text>
<text x="158.2" y="154.8" transform="rotate(-90 158.2 154.8)">100nF</text>
<text x="38.8" y="158.3">DC-DC-STEP-DOWN-LM2596</text>
<text x="155.9" y="161.2" transform="rotate(-90 155.9 161.2)">C3</text>
<text x="160.7" y="161.2" transform="rotate(-90 160.7 161.2)">100nF</text>
<text x="169.1" y="171.3" transform="rotate(-90 169.1 171.3)">U$2</text>
<text x="129.9" y="177.4">MICROSD</text>
<text x="185.6" y="179.4" transform="rotate(-90 185.6 179.4)">DISPLAY-OLED-128X32</text>
<text x="126.7" y="181.4">micr</text>
<text x="130.1" y="181.4">oSD Connector</text>
<text x="140" y="189.4">U$3</text>
</g>
<g font-size="1.1" fill="#808080">
<text x="173.3" y="186.2" transform="rotate(-90 173.3 186.2)">SDA</text>
<text x="175.8" y="186.2" transform="rotate(-90 175.8 186.2)">SCL</text>
<text x="178.3" y="186.2" transform="rotate(-90 178.3 186.2)">VCC</text>
<text x="180.9" y="186.2" transform="rotate(-90 180.9 186.2)">GND</text>
</g>
</svg>
